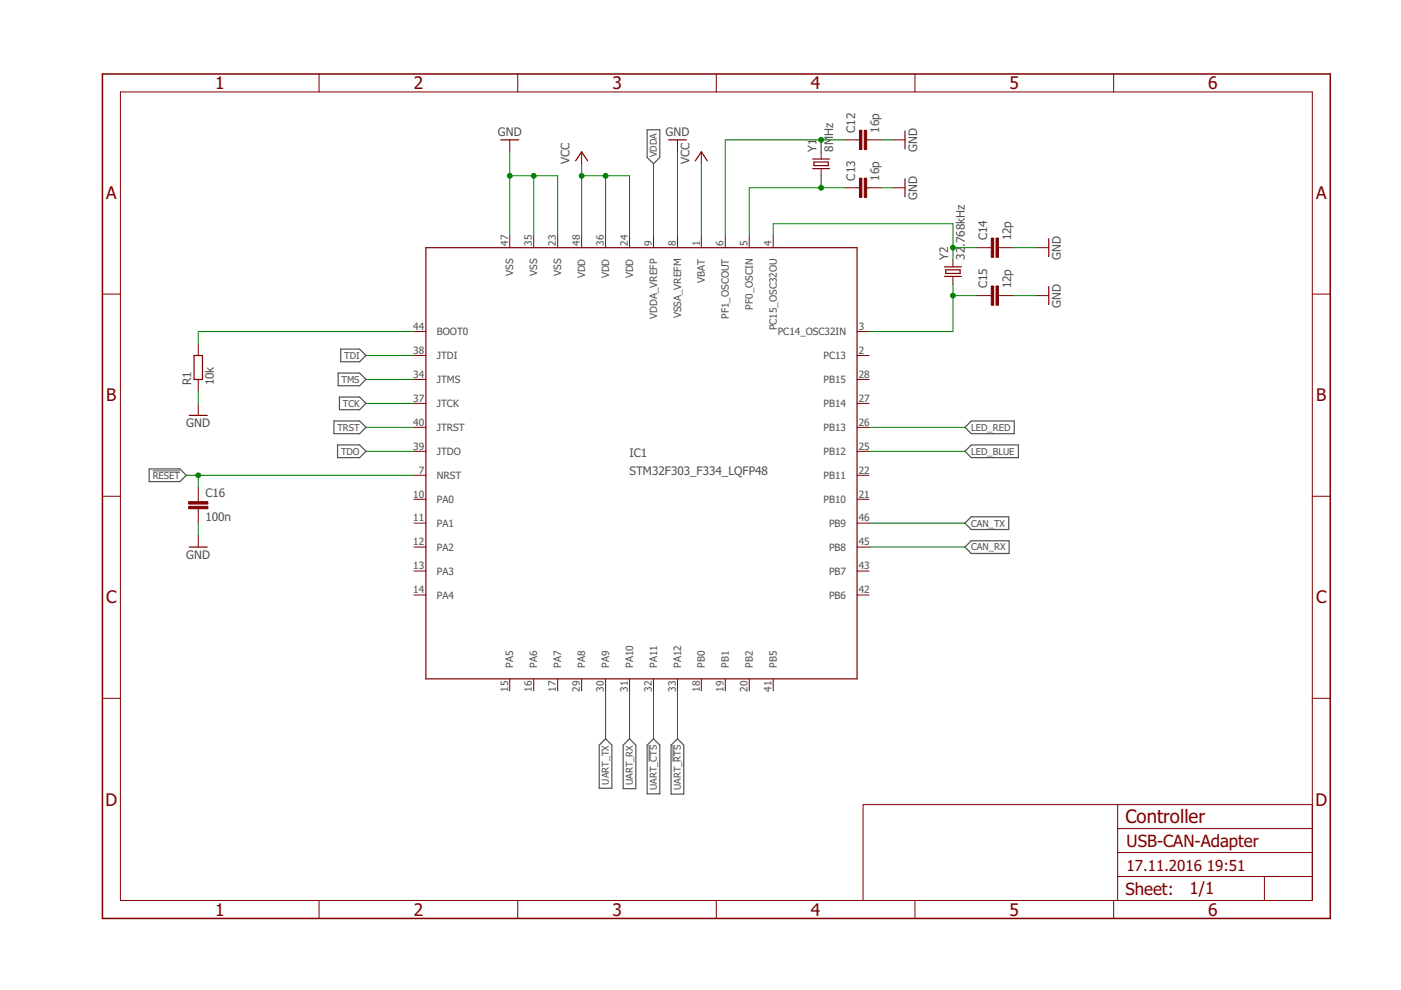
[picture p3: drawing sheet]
<svg xmlns="http://www.w3.org/2000/svg" width="297mm" height="210mm" viewBox="0 0 297 210" stroke-linecap="round" stroke-linejoin="round" font-family="sans-serif">
<g fill="none" stroke="#505050" stroke-width=".25">
<path d="M137.2 27.5h2.7v5.9l-1.3 1.3-1.4-1.3zM71.7 79.1h4.5l1.4 1.4-1.4 1.3h-4.5zM72.2 74h4l1.4 1.4-1.4 1.3h-4zM31.6 99.4h6.5l1.4 1.4-1.4 1.3h-6.5zM70.8 89.3h5.4l1.4 1.3-1.4 1.3h-5.4zM71.6 94.3h4.6l1.4 1.4-1.4 1.3h-4.6zM72 84.2h4.2l1.4 1.3-1.4 1.4h-4.2zM204.6 90.6l1.3-1.3h9.1v2.6h-9.1zM204.6 95.7l1.3-1.4h10v2.7h-10zM204.6 116l1.3-1.3h8.1v2.6h-8.1zM204.6 110.9l1.3-1.3h8v2.7h-8zM128.4 156.6l1.3 1.4v9.1h-2.7v-9.1z"/>
<path d="M133.5 156.6l1.3 1.4v9.2h-2.7v-9.2zM138.6 156.6l1.3 1.4v10.3h-2.7v-10.3zM142.3 158l1.3-1.4 1.4 1.4v10.4h-2.7z"/>
</g>
<path d="M32.4 99.8h5.7M137.6 158v3.5M142.7 158v3.5" fill="none" stroke="#505050" stroke-width=".21"/>
<g fill="none" stroke="#800000" stroke-width=".21">
<path d="M25.5 19.5h252.7v171.4h-252.7zM67.6 15.7v3.8M109.8 15.7v3.8M151.9 15.7v3.8M194 15.7v3.8M236.1 15.7v3.8M108.1 29.7v2.5M123.3 32.2v2.5M143.6 29.7v2.5M148.7 32.2v2.5M174.1 32.2v1.5M174.1 35.8v1.5"/>
<path d="M179.2 29.7h3M179.2 39.8h3M183.7 29.7h3.1M183.7 39.8h3.1M189.3 29.7h2.6M189.3 39.8h2.6M108.1 50v2.5M113.2 50v2.5M118.2 50v2.5M123.3 50v2.5M128.4 50v2.5M133.5 50v2.5"/>
<path d="M138.6 50v2.5M143.6 50v2.5M148.7 50v2.5M153.8 50v2.5M158.9 50v2.5M163.9 50v2.5M202 55.1v1.5M202 58.6v1.5M207.1 52.5h3.1M211.7 52.5h3M219.8 52.5h2.6M21.7 62.4h3.8"/>
<path d="M42 72.8v2.6M87.8 70.3h2.5M87.8 75.4h2.5M181.7 70.3h2.6M181.7 75.4h2.6M207.1 62.7h3.1M211.7 62.7h3M219.8 62.7h2.6M278.2 62.4h3.8M42 80.5v2.5M42 85.5v2.6M87.8 80.5h2.5"/>
<path d="M87.8 85.5h2.5M87.8 90.6h2.5M87.8 95.7h2.5M181.7 80.5h2.6M181.7 85.5h2.6M181.7 90.6h2.6M181.7 95.7h2.6M21.7 105.2h3.8M42 103.3v3.1M42 107.9v3M42 113.5v2.5M87.8 100.8h2.5"/>
<path d="M87.8 105.9h2.5M87.8 110.9h2.5M87.8 116h2.5M181.7 100.8h2.6M181.7 105.9h2.6M181.7 110.9h2.6M181.7 116h2.6M278.2 105.2h3.8M87.8 121.1h2.5M87.8 126.2h2.5M181.7 121.1h2.6M181.7 126.2h2.6"/>
<path d="M21.7 148.1h3.8M108.1 143.9v2.6M113.2 143.9v2.6M118.2 143.9v2.6M123.3 143.9v2.6M128.4 143.9v2.6M133.5 143.9v2.6M138.6 143.9v2.6M143.6 143.9v2.6M148.7 143.9v2.6M153.8 143.9v2.6M158.9 143.9v2.6"/>
<path d="M163.9 143.9v2.6M278.2 148.1h3.8M237 170.6v20.3M237 175.7h41.2M278.2 170.6h-95.2v20.3M67.6 190.9v3.8M109.8 190.9v3.8M151.9 190.9v3.8M194 190.9v3.8M236.1 190.9v3.8M237 185.8h41.2M237 180.8h41.2"/>
<path d="M268.1 185.8v5.1"/>
</g>
<path d="M21.7 15.7h260.3v179h-260.3z" fill="none" stroke="#800000" stroke-width=".32"/>
<g fill="none" stroke="#800000" stroke-width=".25">
<path d="M106.2 29.7h3.8M122 34.1l1.3-1.9 1.3 1.9M141.7 29.7h3.8M147.4 34.1l1.3-1.9 1.3 1.9M172.3 33.7h3.6M172.3 35.8h3.6M172.6 34.4h3v.7h-3zM191.9 27.7v3.9M191.9 37.9v3.8M90.3 52.5h91.4v91.4h-91.4zM200.3 56.6h3.5M200.3 58.6h3.5"/>
<path d="M200.5 57.2h3.1v.8h-3.1zM222.4 50.6v3.8M41.1 75.4h1.8v5.1h-1.8zM222.4 60.8v3.8M40.1 88.1h3.8M40.1 116h3.8"/>
</g>
<g fill="#800000" stroke="#800000" stroke-width=".21">
<path d="M183.2 27.6h.5v4.1h-.5z"/>
<path d="M182.2 27.6h.5v4.1h-.5z"/>
<path d="M183.2 37.8h.5v4h-.5z"/>
<path d="M182.2 37.8h.5v4h-.5z"/>
<path d="M211.2 50.5h.5v4h-.5z"/>
<path d="M210.2 50.5h.5v4h-.5z"/>
<path d="M211.2 60.6h.5v4.1h-.5z"/>
<path d="M210.2 60.6h.5v4.1h-.5z"/>
<path d="M40 107.4h4.1v.5h-4.1z"/>
<path d="M40 106.4h4.1v.5h-4.1z"/>
</g>
<g fill="none" stroke="#008000" stroke-width=".21">
<path d="M108.1 37.3h10.1v12.7M108.1 32.2v17.8M113.2 37.3v12.7M123.3 37.3h10.2v12.7M123.3 34.7v15.3M128.4 37.3v12.7M138.6 34.7v15.3M143.6 32.2v17.8M148.7 34.7v15.3M174.1 29.7v2.5M174.1 37.3v2.5M179.2 29.7h-25.4v20.3"/>
<path d="M179.2 39.8h-20.3v10.2M186.8 29.7h2.5M186.8 39.8h2.5M163.9 50v-2.6h38.1v7.7M202 52.5h5.1M214.7 52.5h5.1M77.6 75.4h10.2M87.8 70.3h-45.8v2.5M202 62.7h5.1M202 60.1v10.2h-17.7M214.7 62.7h5.1M42 83v2.5"/>
<path d="M77.6 90.6h10.2M77.6 95.7h10.2M77.6 80.5h10.2M77.6 85.5h10.2M184.3 90.6h20.3M184.3 95.7h20.3M39.5 100.8h48.3M42 100.8v2.5M42 110.9v2.6M184.3 116h20.3M184.3 110.9h20.3M128.4 146.5v10.1"/>
<path d="M133.5 146.5v10.1M138.6 146.5v10.1M143.6 146.5v10.1"/>
</g>
<g fill="#008000" stroke="#008000" stroke-width=".21">
<circle cx="108.1" cy="37.3" r=".51"/>
<circle cx="113.2" cy="37.3" r=".51"/>
<circle cx="128.4" cy="37.3" r=".51"/>
<circle cx="123.3" cy="37.3" r=".51"/>
<circle cx="174.1" cy="29.7" r=".51"/>
<circle cx="174.1" cy="39.8" r=".51"/>
<circle cx="202" cy="52.5" r=".51"/>
<circle cx="202" cy="62.7" r=".51"/>
<circle cx="42" cy="100.8" r=".51"/>
</g>
<text font-size="3.9" fill="#800000" x="238.6" y="174.4">Controller</text>
<g font-size="3.7" fill="#800000">
<text x="45.6" y="18.9">1</text>
<text x="87.7" y="18.9">2</text>
<text x="129.8" y="18.9">3</text>
<text x="171.9" y="18.9">4</text>
<text x="214.1" y="18.9">5</text>
<text x="256.2" y="18.9">6</text>
<text x="22.5" y="42.2">A</text>
<text x="279" y="42.2">A</text>
<text x="22.5" y="85.1">B</text>
<text x="279.1" y="85.1">B</text>
<text x="22.5" y="127.9">C</text>
<text x="279" y="127.9">C</text>
<text x="22.4" y="170.8">D</text>
<text x="278.9" y="170.8">D</text>
<text x="45.6" y="194.1">1</text>
<text x="87.7" y="194.1">2</text>
<text x="129.8" y="194.1">3</text>
<text x="171.9" y="194.1">4</text>
<text x="214.1" y="194.1">5</text>
<text x="256.2" y="194.1">6</text>
</g>
<g font-size="3.6" fill="#800000">
<text x="238.9" y="179.5">USB-CAN-Adapter</text>
<text x="238.6" y="189.8">Sheet:</text>
<text x="252.2" y="189.7">1/1</text>
</g>
<g font-size="3.2" fill="#800000">
<text x="238.9" y="184.6">17.11.2016</text>
<text x="255.9" y="184.6">19:51</text>
</g>
<g font-size="2.5" fill="#505050">
<text x="105.6" y="28.9">GND</text>
<text x="141.1" y="28.9">GND</text>
<text x="176.6" y="28.9" transform="rotate(-90 176.6 28.9)">Hz</text>
<text x="181.3" y="28.1" transform="rotate(-90 181.3 28.1)">C12</text>
<text x="186.4" y="28.1" transform="rotate(-90 186.4 28.1)">16p</text>
<text x="120.8" y="34.7" transform="rotate(-90 120.8 34.7)">VCC</text>
<text x="146.2" y="34.7" transform="rotate(-90 146.2 34.7)">VCC</text>
<text x="173.1" y="32.2" transform="rotate(-90 173.1 32.2)">Y1</text>
<text x="176.6" y="32.2" transform="rotate(-90 176.6 32.2)">8M</text>
<text x="194.4" y="32.2" transform="rotate(-90 194.4 32.2)">GND</text>
<text x="181.3" y="38.3" transform="rotate(-90 181.3 38.3)">C13</text>
<text x="186.4" y="38.3" transform="rotate(-90 186.4 38.3)">16p</text>
<text x="194.4" y="42.4" transform="rotate(-90 194.4 42.4)">GND</text>
<text x="204.6" y="52.3" transform="rotate(-90 204.6 52.3)">.768kHz</text>
<text x="209.3" y="51" transform="rotate(-90 209.3 51)">C14</text>
<text x="214.4" y="51" transform="rotate(-90 214.4 51)">12p</text>
<text x="201" y="55.1" transform="rotate(-90 201 55.1)">Y2</text>
<text x="204.6" y="55.1" transform="rotate(-90 204.6 55.1)">32</text>
<text x="224.9" y="55.1" transform="rotate(-90 224.9 55.1)">GND</text>
<text x="209.3" y="61.1" transform="rotate(-90 209.3 61.1)">C15</text>
<text x="214.4" y="61.1" transform="rotate(-90 214.4 61.1)">12p</text>
<text x="224.9" y="65.2" transform="rotate(-90 224.9 65.2)">GND</text>
<text x="40.5" y="81.7" transform="rotate(-90 40.5 81.7)">R1</text>
<text x="45.3" y="81.7" transform="rotate(-90 45.3 81.7)">10k</text>
<text x="39.5" y="90.6">GND</text>
<text x="133.5" y="100.8">STM32F303_F334_LQFP48</text>
<text x="133.5" y="97">IC1</text>
<text x="43.6" y="105.5">C16</text>
<text x="43.6" y="110.5">100n</text>
<text x="39.5" y="118.5">GND</text>
</g>
<g font-size="2.1" fill="#505050">
<text x="107.7" y="52.2" transform="rotate(-90 107.7 52.2)">47</text>
<text x="112.8" y="52.2" transform="rotate(-90 112.8 52.2)">35</text>
<text x="117.9" y="52.2" transform="rotate(-90 117.9 52.2)">23</text>
<text x="123" y="52.2" transform="rotate(-90 123 52.2)">48</text>
<text x="128" y="52.2" transform="rotate(-90 128 52.2)">36</text>
<text x="133.1" y="52.2" transform="rotate(-90 133.1 52.2)">24</text>
<text x="138.2" y="52.2" transform="rotate(-90 138.2 52.2)">9</text>
<text x="143.3" y="52.2" transform="rotate(-90 143.3 52.2)">8</text>
<text x="148.4" y="52.2" transform="rotate(-90 148.4 52.2)">1</text>
<text x="153.4" y="52.2" transform="rotate(-90 153.4 52.2)">6</text>
<text x="158.5" y="52.2" transform="rotate(-90 158.5 52.2)">5</text>
<text x="163.6" y="52.2" transform="rotate(-90 163.6 52.2)">4</text>
<text x="108.8" y="58.5" transform="rotate(-90 108.8 58.5)">VSS</text>
<text x="113.9" y="58.5" transform="rotate(-90 113.9 58.5)">VSS</text>
<text x="119" y="58.5" transform="rotate(-90 119 58.5)">VSS</text>
<text x="124.1" y="59" transform="rotate(-90 124.1 59)">VDD</text>
<text x="129.2" y="59" transform="rotate(-90 129.2 59)">VDD</text>
<text x="134.2" y="59" transform="rotate(-90 134.2 59)">VDD</text>
<text x="149.5" y="59.9" transform="rotate(-90 149.5 59.9)">VBAT</text>
<text x="159.6" y="65.7" transform="rotate(-90 159.6 65.7)">PF0_OSCIN</text>
<text x="87.6" y="69.9">44</text>
<text x="92.6" y="71.1">BOOT0</text>
<text x="139.3" y="67.6" transform="rotate(-90 139.3 67.6)">VDDA_VREFP</text>
<text x="144.4" y="67.5" transform="rotate(-90 144.4 67.5)">VSSA_VREFM</text>
<text x="154.5" y="67.6" transform="rotate(-90 154.5 67.6)">PF1_OSCOUT</text>
<text x="164.7" y="70" transform="rotate(-90 164.7 70)">PC15_OSC32OU</text>
<text x="164.9" y="71.1">PC14_OSC32IN</text>
<text x="182.1" y="69.9">3</text>
<text x="87.6" y="75">38</text>
<text x="92.6" y="76.1">JTDI</text>
<text x="174.6" y="76.1">PC13</text>
<text x="182.1" y="75">2</text>
<text x="87.6" y="80.1">34</text>
<text x="92.6" y="81.2">JTMS</text>
<text x="174.6" y="81.2">PB15</text>
<text x="182.1" y="80.1">28</text>
<text x="87.6" y="85.2">37</text>
<text x="92.6" y="86.3">JTCK</text>
<text x="174.6" y="86.3">PB14</text>
<text x="182.1" y="85.2">27</text>
<text x="87.6" y="90.3">40</text>
<text x="87.6" y="95.3">39</text>
<text x="92.6" y="91.4">JTRST</text>
<text x="174.6" y="91.4">PB13</text>
<text x="182.1" y="95.3">25</text>
<text x="182.1" y="90.3">26</text>
<text x="88.8" y="100.4">7</text>
<text x="92.6" y="96.4">JTDO</text>
<text x="92.6" y="101.5">NRST</text>
<text x="174.6" y="101.5">PB11</text>
<text x="174.6" y="96.4">PB12</text>
<text x="182.1" y="100.4">22</text>
<text x="87.6" y="105.5">10</text>
<text x="92.6" y="106.6">PA0</text>
<text x="174.6" y="106.6">PB10</text>
<text x="182.1" y="105.5">21</text>
<text x="87.6" y="110.6">11</text>
<text x="92.6" y="111.7">PA1</text>
<text x="175.8" y="111.7">PB9</text>
<text x="182.1" y="110.6">46</text>
<text x="87.6" y="115.6">12</text>
<text x="92.6" y="116.8">PA2</text>
<text x="175.8" y="116.8">PB8</text>
<text x="182.1" y="115.6">45</text>
<text x="87.6" y="120.7">13</text>
<text x="87.6" y="125.8">14</text>
<text x="92.6" y="121.8">PA3</text>
<text x="175.8" y="121.8">PB7</text>
<text x="182.1" y="125.8">42</text>
<text x="182.1" y="120.7">43</text>
<text x="92.6" y="126.9">PA4</text>
<text x="175.8" y="126.9">PB6</text>
<text x="108.8" y="141.6" transform="rotate(-90 108.8 141.6)">PA5</text>
<text x="113.9" y="141.6" transform="rotate(-90 113.9 141.6)">PA6</text>
<text x="119" y="141.6" transform="rotate(-90 119 141.6)">PA7</text>
<text x="124.1" y="141.6" transform="rotate(-90 124.1 141.6)">PA8</text>
<text x="129.1" y="141.6" transform="rotate(-90 129.1 141.6)">PA9</text>
<text x="134.2" y="141.6" transform="rotate(-90 134.2 141.6)">PA10</text>
<text x="139.3" y="141.6" transform="rotate(-90 139.3 141.6)">PA11</text>
<text x="144.4" y="141.6" transform="rotate(-90 144.4 141.6)">PA12</text>
<text x="149.5" y="141.6" transform="rotate(-90 149.5 141.6)">PB0</text>
<text x="154.5" y="141.6" transform="rotate(-90 154.5 141.6)">PB1</text>
<text x="159.6" y="141.6" transform="rotate(-90 159.6 141.6)">PB2</text>
<text x="164.7" y="141.6" transform="rotate(-90 164.7 141.6)">PB5</text>
<text x="107.7" y="146.6" transform="rotate(-90 107.7 146.6)">15</text>
<text x="112.8" y="146.6" transform="rotate(-90 112.8 146.6)">16</text>
<text x="117.9" y="146.6" transform="rotate(-90 117.9 146.6)">17</text>
<text x="123" y="146.6" transform="rotate(-90 123 146.6)">29</text>
<text x="128" y="146.6" transform="rotate(-90 128 146.6)">30</text>
<text x="133.1" y="146.6" transform="rotate(-90 133.1 146.6)">31</text>
<text x="138.2" y="146.6" transform="rotate(-90 138.2 146.6)">32</text>
<text x="143.3" y="146.6" transform="rotate(-90 143.3 146.6)">33</text>
<text x="148.4" y="146.6" transform="rotate(-90 148.4 146.6)">18</text>
<text x="153.4" y="146.6" transform="rotate(-90 153.4 146.6)">19</text>
<text x="158.5" y="146.6" transform="rotate(-90 158.5 146.6)">20</text>
<text x="163.6" y="146.6" transform="rotate(-90 163.6 146.6)">41</text>
</g>
<g font-size="2" fill="#505050">
<text x="139.3" y="33.4" transform="rotate(-90 139.3 33.4)">VDDA</text>
<text x="73" y="76.1">TDI</text>
<text x="72.4" y="81.2">TMS</text>
<text x="72.7" y="86.2">TCK</text>
<text x="71.5" y="91.3">TRST</text>
<text x="205.9" y="91.3">LED_RED</text>
<text x="32.4" y="101.5">RESET</text>
<text x="72.3" y="96.4">TDO</text>
<text x="205.9" y="96.4">LED_BLUE</text>
<text x="205.9" y="111.6">CAN_TX</text>
<text x="205.9" y="116.7">CAN_RX</text>
<text x="129.1" y="166.3" transform="rotate(-90 129.1 166.3)">UART_TX</text>
<text x="134.2" y="166.4" transform="rotate(-90 134.2 166.4)">UART_RX</text>
<text x="139.3" y="167.5" transform="rotate(-90 139.3 167.5)">UART_CTS</text>
<text x="144.3" y="167.6" transform="rotate(-90 144.3 167.6)">UART_RTS</text>
</g>
</svg>
